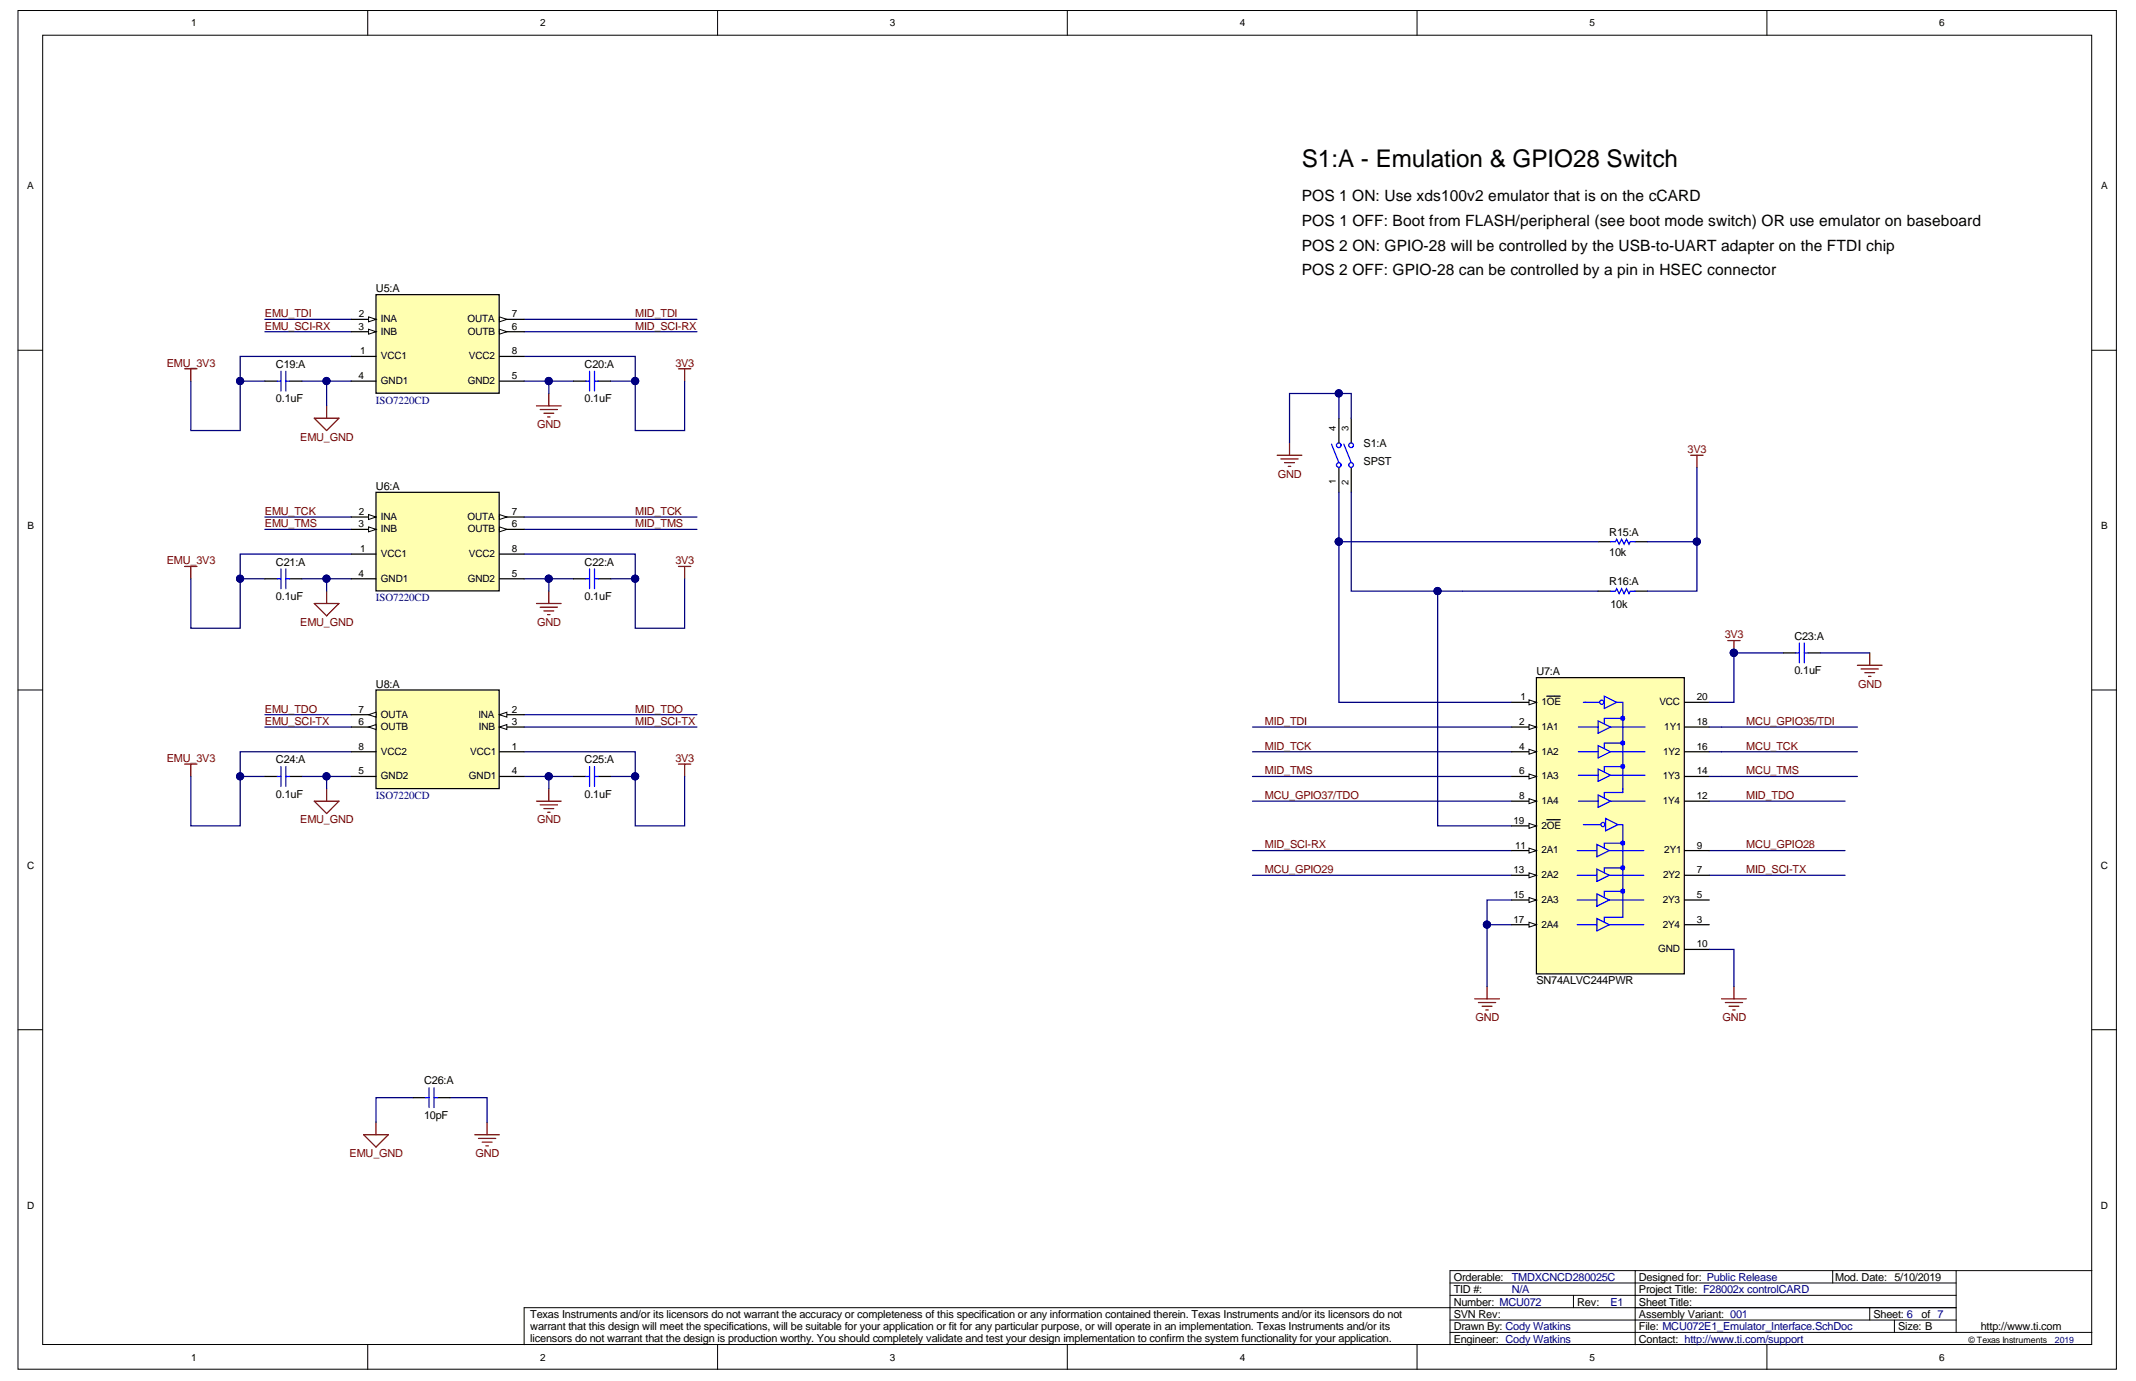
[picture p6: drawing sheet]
<svg xmlns="http://www.w3.org/2000/svg" width="432mm" height="279mm" viewBox="0 0 432 279" stroke-linecap="round" stroke-linejoin="round" font-family="sans-serif">
<g fill="#fff" stroke="#000" stroke-width=".2">
<path d="M3.6 2.1h424.2v274.6h-424.2z"/>
<path d="M8.6 7.1h414.2v264.6h-414.2z"/>
</g>
<g fill="none" stroke="#000" stroke-width=".2">
<path d="M74.3 2.1v5M145.1 2.1v5M215.8 2.1v5M286.5 2.1v5M357.2 2.1v5M3.6 70.8h5M422.9 70.8h5M3.6 139.4h5M422.9 139.4h5M3.6 208.1h5M422.9 208.1h5M293.1 259.2h102.3"/>
<path d="M330.6 256.7h-37.5v15M370.5 256.7v2.5M395.4 256.7v12.5M422.9 256.7h-92.3v15M74.3 271.7v5M145.1 271.7v5M215.8 271.7v5M286.5 271.7v5M293.1 269.2h129.8M293.1 266.7h102.3M293.1 261.7h102.3M318.1 261.7v2.5"/>
<path d="M357.2 271.7v5M378 264.2v2.5M383 266.7v2.5M395.4 264.2h-289.4v7.5"/>
</g>
<g fill="none" stroke="#800000" stroke-width=".25">
<path d="M37.3 74.5h2.5M38.6 74.5v2.5M110.9 79.5v2.5M137.2 74.5h2.4M138.4 74.5v2.5M63.5 84.5h5l-2.5 2.5zM66 82v2.5M108.5 82h4.9M109.2 82.8h3.5M109.9 83.5h2M110.7 84.3h.5M258.2 92h5"/>
<path d="M258.9 92.7h3.5M259.7 93.5h2M260.4 94.2h.5M260.7 89.5v2.5M341.8 92h2.5M343 92v2.5M37.3 114.5h2.5M38.6 114.5v2.5M66 119.4v2.5M110.9 119.4v2.5M137.2 114.5h2.4M138.4 114.5v2.5"/>
<path d="M63.5 121.9h5l-2.5 2.5zM108.5 121.9h4.9M109.2 122.7h3.5M109.9 123.4h2M110.7 124.2h.5M37.3 154.4h2.5M38.6 154.4v2.5M66 159.4v2.5M110.9 159.4v2.5M137.2 154.4h2.4M138.4 154.4v2.5M63.5 161.9h5l-2.5 2.5z"/>
<path d="M108.5 161.9h4.9M109.2 162.6h3.5M109.9 163.4h2M110.7 164.1h.5M300.6 199.3v2.5M298.1 201.8h5M298.9 202.6h3.5M299.6 203.3h2M300.4 204.1h.5M73.5 229.3h5l-2.5 2.5zM76 226.8v2.5M96 229.3h5"/>
<path d="M96.7 230h3.5M97.5 230.8h2M98.2 231.5h.5M98.5 226.8v2.5"/>
</g>
<g fill="none" stroke="#000080" stroke-width=".25">
<path d="M48.6 77h4.9M53.5 64.5h17.5M53.5 67h17.5M61 77h5M71 77h-5v5M71 72h-22.4v15h-10v-10M106 77h4.9v2.5M106 72h22.4v15h10v-10M106 64.5h34.9M106 67h34.9M110.9 77h5M123.4 77h5"/>
<path d="M270.7 79.5h2.5v5M270.7 84.5v-5h-10v10M273.2 99.5v19.9h49.9M343 94.5v15h-9.9M48.6 117h4.9M53.5 104.5h17.5M53.5 107h17.5M61 117h5M71 117h-5v2.4M71 112h-22.4v14.9h-10v-9.9M106 117h4.9v2.4M106 112h22.4v14.9h10v-9.9"/>
<path d="M106 104.5h34.9M106 107h34.9M110.9 117h5M123.4 117h5M270.7 109.5h52.4M290.6 119.4v47.5h15M343 109.5v9.9h-9.9M48.6 156.9h4.9M53.5 144.4h17.5M53.5 146.9h17.5M61 156.9h5M71 151.9h-22.4v15h-10v-10"/>
<path d="M71 156.9h-5v2.5M106 156.9h4.9v2.5M106 151.9h22.4v15h10v-10M106 144.4h34.9M106 146.9h34.9M110.9 156.9h5M123.4 156.9h5M253.2 146.9h52.4M253.2 151.9h52.4M253.2 156.9h52.4M348 146.9h27.5M348 151.9h27.5"/>
<path d="M348 156.9h27.5M253.2 176.9h52.4M253.2 171.9h52.4M253.2 161.9h52.4M345.5 176.9h27.5M345.5 171.9h27.5M345.5 161.9h27.5M305.6 186.8h-5v12.5M305.6 181.9h-5v4.9M83.5 221.8h-7.5v5M91 221.8h7.5v5"/>
</g>
<g fill="#000080" stroke="#000080" stroke-width=".2">
<circle cx="66" cy="77" r=".72"/>
<circle cx="66" cy="116.9" r=".72"/>
<circle cx="48.5" cy="77" r=".72"/>
<circle cx="48.5" cy="116.9" r=".72"/>
<circle cx="48.5" cy="156.9" r=".72"/>
<circle cx="66" cy="156.9" r=".72"/>
<circle cx="110.9" cy="77" r=".72"/>
<circle cx="110.9" cy="116.9" r=".72"/>
<circle cx="110.9" cy="156.9" r=".72"/>
<circle cx="128.4" cy="77" r=".72"/>
<circle cx="128.4" cy="116.9" r=".72"/>
<circle cx="128.4" cy="156.9" r=".72"/>
<circle cx="300.6" cy="186.8" r=".72"/>
<circle cx="290.6" cy="119.4" r=".72"/>
<circle cx="270.6" cy="79.5" r=".72"/>
<circle cx="270.6" cy="109.4" r=".72"/>
<circle cx="343" cy="109.4" r=".72"/>
</g>
<g fill="none" stroke="#000" stroke-width=".25">
<path d="M53.5 77h2.5M58.5 77h2.5M115.9 77h2.5M120.9 77h2.5M270.7 84.5v5M270.7 94.5v5M273.2 84.5v5M273.2 94.5v5M53.5 117h2.5M58.5 117h2.5M115.9 117h2.5M120.9 117h2.5"/>
<path d="M323.1 109.5h2.5M323.1 119.4h2.5M330.6 109.5h2.5M330.6 119.4h2.5M53.5 156.9h2.5M58.5 156.9h2.5M115.9 156.9h2.5M120.9 156.9h2.5"/>
</g>
<g fill="none" stroke="#00f" stroke-width=".25">
<path d="M56 77h.8M56.8 75v4M57.8 77h.7M57.8 75v4M118.4 77h.8M119.2 75v4M120.2 75v4M120.2 77h.7M269.2 89.7l1.5 3.8M271.7 89.7l1.5 3.8M56 117h.8M56.8 115v4"/>
<path d="M57.8 117h.7M57.8 115v4M118.4 117h.8M119.2 115v4M120.2 115v4M120.2 117h.7M325.6 109.5h1l.2-.5 .5 1 .5-1 .5 1 .5-1 .5 1 .3-.5h1M325.6 119.4h1l.2-.4 .5 .9 .5-.9 .5 .9 .5-.9 .5 .9 .3-.5h1M56 156.9h.8M56.8 154.9v4M57.8 156.9h.7M57.8 154.9v4"/>
<path d="M118.4 156.9h.8M119.2 154.9v4M120.2 154.9v4M120.2 156.9h.7"/>
<circle cx="270.6" cy="90" r=".47"/>
<circle cx="270.6" cy="94" r=".47"/>
<circle cx="273.1" cy="90" r=".47"/>
<circle cx="273.1" cy="94" r=".47"/>
</g>
<path d="M76 139.4h24.9v19.9h-24.9z" fill="#ffffb0" stroke="#000" stroke-width=".25"/>
<path d="M101 151.9h5M101 144.4h5" fill="none" stroke="#000" stroke-width=".25"/>
<path d="M101 144.4l1.5-.5v1z" fill="#fff"/>
<path d="M101 144.4l1.5-.5v1z" fill="none" stroke="#000" stroke-width=".2"/>
<path d="M101 146.9h5" fill="none" stroke="#000" stroke-width=".25"/>
<path d="M101 146.9l1.5-.5v1z" fill="#fff"/>
<path d="M101 146.9l1.5-.5v1z" fill="none" stroke="#000" stroke-width=".2"/>
<path d="M71 156.9h5M71 146.9h5M101 156.9h5" fill="none" stroke="#000" stroke-width=".25"/>
<path d="M74.5 146.9l1.5-.5v1z" fill="#fff"/>
<path d="M74.5 146.9l1.5-.5v1z" fill="none" stroke="#000" stroke-width=".2"/>
<path d="M71 144.4h5" fill="none" stroke="#000" stroke-width=".25"/>
<path d="M74.5 144.4l1.5-.5v1z" fill="#fff"/>
<path d="M74.5 144.4l1.5-.5v1z" fill="none" stroke="#000" stroke-width=".2"/>
<path d="M71 151.9h5" fill="none" stroke="#000" stroke-width=".25"/>
<path d="M76 99.5h24.9v19.9h-24.9z" fill="#ffffb0" stroke="#000" stroke-width=".25"/>
<path d="M71 112h5M71 104.5h5" fill="none" stroke="#000" stroke-width=".25"/>
<path d="M74.5 104l1.5 .5-1.5 .5z" fill="#fff"/>
<path d="M74.5 104l1.5 .5-1.5 .5z" fill="none" stroke="#000" stroke-width=".2"/>
<path d="M71 107h5" fill="none" stroke="#000" stroke-width=".25"/>
<path d="M74.5 106.5l1.5 .5-1.5 .5z" fill="#fff"/>
<path d="M74.5 106.5l1.5 .5-1.5 .5z" fill="none" stroke="#000" stroke-width=".2"/>
<path d="M71 117h5M101 117h5M101 107h5" fill="none" stroke="#000" stroke-width=".25"/>
<path d="M101 106.5l1.5 .5-1.5 .5z" fill="#fff"/>
<path d="M101 106.5l1.5 .5-1.5 .5z" fill="none" stroke="#000" stroke-width=".2"/>
<path d="M101 104.5h5" fill="none" stroke="#000" stroke-width=".25"/>
<path d="M101 104l1.5 .5-1.5 .5z" fill="#fff"/>
<path d="M101 104l1.5 .5-1.5 .5z" fill="none" stroke="#000" stroke-width=".2"/>
<path d="M101 112h5" fill="none" stroke="#000" stroke-width=".25"/>
<path d="M76 59.5h24.9v20h-24.9z" fill="#ffffb0" stroke="#000" stroke-width=".25"/>
<path d="M71 72h5M71 64.5h5" fill="none" stroke="#000" stroke-width=".25"/>
<path d="M74.5 64l1.5 .5-1.5 .5z" fill="#fff"/>
<path d="M74.5 64l1.5 .5-1.5 .5z" fill="none" stroke="#000" stroke-width=".2"/>
<path d="M71 67h5" fill="none" stroke="#000" stroke-width=".25"/>
<path d="M74.5 66.5l1.5 .5-1.5 .5z" fill="#fff"/>
<path d="M74.5 66.5l1.5 .5-1.5 .5z" fill="none" stroke="#000" stroke-width=".2"/>
<path d="M71 77h5M101 77h5M101 67h5" fill="none" stroke="#000" stroke-width=".25"/>
<path d="M101 66.5l1.5 .5-1.5 .5z" fill="#fff"/>
<path d="M101 66.5l1.5 .5-1.5 .5z" fill="none" stroke="#000" stroke-width=".2"/>
<path d="M101 64.5h5" fill="none" stroke="#000" stroke-width=".25"/>
<path d="M101 64l1.5 .5-1.5 .5z" fill="#fff"/>
<path d="M101 64l1.5 .5-1.5 .5z" fill="none" stroke="#000" stroke-width=".2"/>
<path d="M101 72h5" fill="none" stroke="#000" stroke-width=".25"/>
<path d="M270.7 99.5v42.4h34.9" fill="none" stroke="#000080" stroke-width=".25"/>
<circle cx="270.6" cy="109.4" r=".72" fill="#000080" stroke="#000080" stroke-width=".2"/>
<path d="M310.6 136.9h29.9v59.9h-29.9z" fill="#ffffb0" stroke="#000" stroke-width=".25"/>
<path d="M305.6 141.9h5" fill="none" stroke="#000" stroke-width=".25"/>
<path d="M309.1 141.4l1.5 .5-1.5 .5z" fill="#fff"/>
<path d="M309.1 141.4l1.5 .5-1.5 .5z" fill="none" stroke="#000" stroke-width=".2"/>
<path d="M305.6 146.9h5M312.7 140.7h1.5M314.2 140.7h1.2" fill="none" stroke="#000" stroke-width=".25"/>
<path d="M309.1 146.4l1.5 .5-1.5 .5z" fill="#fff"/>
<path d="M309.1 146.4l1.5 .5-1.5 .5z" fill="none" stroke="#000" stroke-width=".2"/>
<path d="M305.6 151.9h5M340.5 186.8h5" fill="none" stroke="#000" stroke-width=".25"/>
<path d="M309.1 151.4l1.5 .5-1.5 .5z" fill="#fff"/>
<path d="M309.1 151.4l1.5 .5-1.5 .5z" fill="none" stroke="#000" stroke-width=".2"/>
<path d="M305.6 156.9h5M340.5 181.9h5" fill="none" stroke="#000" stroke-width=".25"/>
<path d="M309.1 156.4l1.5 .5-1.5 .5z" fill="#fff"/>
<path d="M309.1 156.4l1.5 .5-1.5 .5z" fill="none" stroke="#000" stroke-width=".2"/>
<path d="M305.6 161.9h5M340.5 176.9h5" fill="none" stroke="#000" stroke-width=".25"/>
<path d="M309.1 161.4l1.5 .5-1.5 .5z" fill="#fff"/>
<path d="M309.1 161.4l1.5 .5-1.5 .5z" fill="none" stroke="#000" stroke-width=".2"/>
<path d="M305.6 171.9h5M340.5 171.9h5M340.5 191.8h5" fill="none" stroke="#000" stroke-width=".25"/>
<path d="M309.1 171.4l1.5 .5-1.5 .5z" fill="#fff"/>
<path d="M309.1 171.4l1.5 .5-1.5 .5z" fill="none" stroke="#000" stroke-width=".2"/>
<path d="M305.6 176.9h5M340.5 161.9h5" fill="none" stroke="#000" stroke-width=".25"/>
<path d="M309.1 176.4l1.5 .5-1.5 .5z" fill="#fff"/>
<path d="M309.1 176.4l1.5 .5-1.5 .5z" fill="none" stroke="#000" stroke-width=".2"/>
<path d="M340.5 156.9h5M305.6 181.9h5" fill="none" stroke="#000" stroke-width=".25"/>
<path d="M309.1 181.4l1.5 .5-1.5 .5z" fill="#fff"/>
<path d="M309.1 181.4l1.5 .5-1.5 .5z" fill="none" stroke="#000" stroke-width=".2"/>
<path d="M340.5 151.9h5M305.6 186.8h5" fill="none" stroke="#000" stroke-width=".25"/>
<path d="M309.1 186.4l1.5 .4-1.5 .5z" fill="#fff"/>
<path d="M309.1 186.4l1.5 .4-1.5 .5z" fill="none" stroke="#000" stroke-width=".2"/>
<path d="M340.5 146.9h5M305.6 166.9h5" fill="none" stroke="#000" stroke-width=".25"/>
<path d="M309.1 166.4l1.5 .5-1.5 .5z" fill="#fff"/>
<path d="M309.1 166.4l1.5 .5-1.5 .5z" fill="none" stroke="#000" stroke-width=".2"/>
<path d="M360.5 131.9h2.5M365.5 131.9h2.5M340.5 141.9h5M312.7 165.6h1.5M314.2 165.6h1.2M83.5 221.8h2.5M88.5 221.8h2.5" fill="none" stroke="#000" stroke-width=".25"/>
<g fill="none" stroke="#00f" stroke-width=".25">
<path d="M363 131.9h.7M363.7 129.9v4M364.7 129.9v4M364.7 131.9h.8M319.1 146.9h4M319.1 151.9h4M319.1 156.6h4M320.1 141.9h3.2M323.1 145.7l2.5 1.2-2.5 1.3zM323.1 150.7l2.5 1.2-2.5 1.2zM323.1 155.4l2.5 1.2-2.5 1.3zM324.3 140.7l2.5 1.2-2.5 1.3z"/>
<path d="M325.6 146.9h7M325.6 151.9h7M325.6 156.6h7M326.8 141.9h1.3v18.2h-3.8v1M328.1 145.2h-3.8v1M328.1 150.2h-3.8v1M328.1 154.9h-3.8v1M318.8 171.9h4M318.8 176.9h4M319.1 161.9h4M320.1 166.6h3.5M322.8 170.6l2.5 1.3-2.5 1.2z"/>
<path d="M322.8 175.6l2.5 1.3-2.5 1.2zM323.1 160.6l2.5 1.3-2.5 1.2zM324.6 165.4l2.5 1.2-2.5 1.3zM325.3 171.9h7M325.3 176.9h7M325.6 161.9h7M327.1 166.6h1v18.8h-3.8v1M328.1 170.4h-3.8v1M328.1 175.4h-3.8v1M318.8 181.9h4M318.8 186.8h4M322.8 180.6l2.5 1.3-2.5 1.2z"/>
<path d="M322.8 185.6l2.5 1.2-2.5 1.3zM325.3 181.9h7M325.3 186.8h7M328.1 180.1h-3.8v1M86.7 219.8v4M87.7 219.8v4M86 221.8h.7M87.7 221.8h.8"/>
<circle cx="323.8" cy="141.9" r=".42"/>
<circle cx="324" cy="166.6" r=".42"/>
</g>
<g fill="none" stroke="#00f" stroke-width=".75">
<circle cx="328" cy="150.1" r=".12"/>
<circle cx="328" cy="145.1" r=".12"/>
<circle cx="328" cy="154.9" r=".12"/>
<circle cx="328" cy="170.3" r=".12"/>
<circle cx="328" cy="175.3" r=".12"/>
<circle cx="328" cy="180.1" r=".12"/>
</g>
<path d="M349.3 129.4h2.5M350.5 129.4v2.5M375.5 134.4h5M376.2 135.2h3.5M377 135.9h2M377.7 136.7h.5M378 131.9v2.5M350.5 199.3v2.5M348 201.8h5M348.8 202.6h3.5M349.5 203.3h2M350.3 204.1h.5" fill="none" stroke="#800000" stroke-width=".25"/>
<circle cx="350.5" cy="131.9" r=".72" fill="#000080" stroke="#000080" stroke-width=".2"/>
<path d="M360.5 131.9h-10v10h-5M368 131.9h10M345.5 146.9h2.5M345.5 151.9h2.5M345.5 156.9h2.5M345.5 191.8h5v7.5" fill="none" stroke="#000080" stroke-width=".25"/>
<text font-size="4.9" x="263.2" y="33.8">S1:A - Emulation &amp; GPIO28 Switch</text>
<g font-size="3.1">
<text x="263.2" y="40.6">POS 1 ON: Use xds100v2 emulator that is on the cCARD</text>
<text x="263.2" y="45.6">POS 1 OFF: Boot from FLASH/peripheral (see boot mode switch) OR use emulator on baseboard</text>
<text x="263.2" y="50.6">POS 2 ON: GPIO-28 will be controlled by the USB-to-UART adapter on the FTDI chip</text>
<text x="263.2" y="55.6">POS 2 OFF: GPIO-28 can be controlled by a pin in HSEC connector</text>
</g>
<g font-size="2.2">
<text x="76" y="59.1">U5:A</text>
<text x="55.8" y="74.3">C19:A</text>
<text x="118.2" y="74.3">C20:A</text>
<text x="55.8" y="81.3">0.1uF</text>
<text x="118.2" y="81.3">0.1uF</text>
<text x="275.7" y="94.1">SPST</text>
<text x="275.7" y="90.3">S1:A</text>
<text x="76" y="99">U6:A</text>
<text x="325.3" y="112.3">10k</text>
<text x="325.3" y="108.3">R15:A</text>
<text x="55.8" y="114.3">C21:A</text>
<text x="118.2" y="114.3">C22:A</text>
<text x="325.3" y="118.3">R16:A</text>
<text x="55.8" y="121.3">0.1uF</text>
<text x="118.2" y="121.3">0.1uF</text>
<text x="325.6" y="122.8">10k</text>
<text x="362.8" y="129.2">C23:A</text>
<text x="310.6" y="136.5">U7:A</text>
<text x="362.8" y="136.2">0.1uF</text>
<text x="76" y="139">U8:A</text>
<text x="55.8" y="154.2">C24:A</text>
<text x="118.2" y="154.2">C25:A</text>
<text x="55.8" y="161.2">0.1uF</text>
<text x="118.2" y="161.2">0.1uF</text>
<text x="310.6" y="198.9">SN74ALVC244PWR</text>
<text x="85.7" y="219.1">C26:A</text>
<text x="85.7" y="226.1">10pF</text>
<text x="293.9" y="263.8">Number: MCU072</text>
<text x="293.9" y="261.3">TID #:</text>
<text x="293.9" y="258.8">Orderable:</text>
<text x="318.8" y="263.8">Rev:</text>
<text x="331.3" y="263.8">Sheet Title:</text>
<text x="331.3" y="261.3">Project Title: F28002x controlCARD</text>
<text x="331.3" y="258.8">Designed for: Public Release</text>
<text x="371" y="258.8">Mod. Date: 5/10/2019</text>
<text x="107.2" y="266.2">Texas Instruments and/or its licensors do not warrant the accuracy or completeness of this specification or any information contained therein. Texas Instruments and/or its licensors do not</text>
<text x="107.2" y="268.7">warrant that this design will meet the specifications, will be suitable for your application or fit for any particular purpose, or will operate in an implementation. Texas Instruments and/or its</text>
<text x="293.9" y="268.8">Drawn By: Cody Watkins</text>
<text x="293.9" y="266.3">SVN Rev:</text>
<text x="331.3" y="268.8">File: MCU072E1_Emulator_Interface.SchDoc</text>
<text x="331.3" y="266.3">Assembly Variant: 001</text>
<text x="378.7" y="266.3">Sheet: 6</text>
<text x="383.7" y="268.8">Size: B</text>
<text x="388.5" y="266.3">of 7</text>
<text x="400.4" y="268.8">http://www.ti.com</text>
<text x="107.2" y="271.1">licensors do not warrant that the design is production worthy. You should completely validate and test your design implementation to confirm the system functionality for your application.</text>
<text x="293.9" y="271.3">Engineer: Cody Watkins</text>
<text x="331.3" y="271.3">Contact: http://www.ti.com/support</text>
</g>
<g font-size="2.2" fill="#800000">
<text x="53.5" y="64.1">EMU_TDI</text>
<text x="128.4" y="64.1">MID_TDI</text>
<text x="53.5" y="66.6">EMU_SCI-RX</text>
<text x="128.4" y="66.6">MID_SCI-RX</text>
<text x="33.7" y="74.1">EMU_3V3</text>
<text x="136.5" y="74.1">3V3</text>
<text x="60.7" y="89">EMU_GND</text>
<text x="108.6" y="86.5">GND</text>
<text x="341.2" y="91.6">3V3</text>
<text x="258.3" y="96.5">GND</text>
<text x="53.5" y="104">EMU_TCK</text>
<text x="53.5" y="106.5">EMU_TMS</text>
<text x="128.4" y="104">MID_TCK</text>
<text x="128.4" y="106.5">MID_TMS</text>
<text x="33.7" y="114">EMU_3V3</text>
<text x="136.5" y="114">3V3</text>
<text x="60.7" y="126.5">EMU_GND</text>
<text x="108.6" y="126.5">GND</text>
<text x="348.7" y="129">3V3</text>
<text x="53.5" y="144">EMU_TDO</text>
<text x="128.4" y="144">MID_TDO</text>
<text x="375.6" y="138.9">GND</text>
<text x="53.5" y="146.5">EMU_SCI-TX</text>
<text x="128.4" y="146.5">MID_SCI-TX</text>
<text x="255.7" y="146.5">MID_TDI</text>
<text x="353" y="146.5">MCU_GPIO35/TDI</text>
<text x="33.7" y="154">EMU_3V3</text>
<text x="136.5" y="154">3V3</text>
<text x="255.7" y="151.5">MID_TCK</text>
<text x="353" y="151.5">MCU_TCK</text>
<text x="255.7" y="156.5">MID_TMS</text>
<text x="255.7" y="161.5">MCU_GPIO37/TDO</text>
<text x="353" y="161.5">MID_TDO</text>
<text x="353" y="156.5">MCU_TMS</text>
<text x="60.7" y="166.4">EMU_GND</text>
<text x="108.6" y="166.4">GND</text>
<text x="255.7" y="171.4">MID_SCI-RX</text>
<text x="353" y="171.4">MCU_GPIO28</text>
<text x="255.7" y="176.4">MCU_GPIO29</text>
<text x="353" y="176.4">MID_SCI-TX</text>
<text x="298.3" y="206.3">GND</text>
<text x="348.2" y="206.3">GND</text>
<text x="70.7" y="233.8">EMU_GND</text>
<text x="96.1" y="233.8">GND</text>
</g>
<g font-size="2.2" fill="#000080">
<text x="76" y="81.5">ISO7220CD</text>
<text x="76" y="121.5">ISO7220CD</text>
<text x="76" y="161.4">ISO7220CD</text>
<text x="305.6" y="261.3">N/A</text>
<text x="305.6" y="258.8">TMDXCNCD280025C</text>
<text x="325.6" y="263.8">E1</text>
</g>
<g font-size="2">
<text x="38.6" y="5.3">1</text>
<text x="109.2" y="5.3">2</text>
<text x="179.9" y="5.3">3</text>
<text x="250.6" y="5.3">4</text>
<text x="321.3" y="5.3">5</text>
<text x="392" y="5.3">6</text>
<text x="5.5" y="38.3">A</text>
<text x="424.7" y="38.3">A</text>
<text x="72.5" y="64.1">2</text>
<text x="77" y="65.1">INA</text>
<text x="94.5" y="65.1">OUTA</text>
<text x="103.5" y="64.1">7</text>
<text x="72.5" y="66.6">3</text>
<text x="72.8" y="71.6">1</text>
<text x="77" y="67.6">INB</text>
<text x="94.6" y="67.6">OUTB</text>
<text x="103.5" y="66.6">6</text>
<text x="103.5" y="71.6">8</text>
<text x="72.5" y="76.6">4</text>
<text x="77" y="72.6">VCC1</text>
<text x="77" y="77.6">GND1</text>
<text x="94.6" y="77.6">GND2</text>
<text x="94.8" y="72.6">VCC2</text>
<text x="103.5" y="76.6">5</text>
<text x="5.5" y="106.9">B</text>
<text x="72.5" y="106.6">3</text>
<text x="72.5" y="104.1">2</text>
<text x="77" y="105.1">INA</text>
<text x="77" y="107.5">INB</text>
<text x="94.5" y="105.1">OUTA</text>
<text x="94.6" y="107.5">OUTB</text>
<text x="103.5" y="106.6">6</text>
<text x="103.5" y="104.1">7</text>
<text x="424.8" y="106.9">B</text>
<text x="72.8" y="111.5">1</text>
<text x="77" y="112.5">VCC1</text>
<text x="94.8" y="112.5">VCC2</text>
<text x="103.5" y="111.5">8</text>
<text x="72.5" y="116.5">4</text>
<text x="77" y="117.5">GND1</text>
<text x="94.6" y="117.5">GND2</text>
<text x="103.5" y="116.5">5</text>
<text x="72.5" y="144">7</text>
<text x="103.5" y="144">2</text>
<text x="307.4" y="141.5">1</text>
<text x="311.6" y="142.5">1OE</text>
<text x="335.4" y="142.5">VCC</text>
<text x="343" y="141.5">20</text>
<text x="72.5" y="146.5">6</text>
<text x="77" y="147.5">OUTB</text>
<text x="77" y="145">OUTA</text>
<text x="96.7" y="145">INA</text>
<text x="96.8" y="147.5">INB</text>
<text x="103.5" y="146.5">3</text>
<text x="307.1" y="146.5">2</text>
<text x="311.6" y="147.5">1A1</text>
<text x="336.4" y="147.5">1Y1</text>
<text x="343" y="146.5">18</text>
<text x="72.5" y="151.5">8</text>
<text x="77" y="152.5">VCC2</text>
<text x="95" y="152.5">VCC1</text>
<text x="103.5" y="151.5">1</text>
<text x="307.1" y="151.5">4</text>
<text x="311.6" y="152.5">1A2</text>
<text x="336.2" y="152.5">1Y2</text>
<text x="343" y="151.5">16</text>
<text x="72.5" y="156.5">5</text>
<text x="77" y="157.5">GND2</text>
<text x="94.8" y="157.5">GND1</text>
<text x="103.5" y="156.5">4</text>
<text x="307.1" y="156.5">6</text>
<text x="307.1" y="161.5">8</text>
<text x="311.6" y="157.5">1A3</text>
<text x="336.1" y="157.5">1Y3</text>
<text x="343" y="161.5">12</text>
<text x="343" y="156.5">14</text>
<text x="306" y="166.5">19</text>
<text x="311.6" y="162.5">1A4</text>
<text x="311.6" y="167.5">2OE</text>
<text x="336.1" y="162.5">1Y4</text>
<text x="306.3" y="171.5">11</text>
<text x="311.6" y="172.5">2A1</text>
<text x="336.4" y="172.5">2Y1</text>
<text x="343" y="171.5">9</text>
<text x="5.5" y="175.6">C</text>
<text x="306" y="176.4">13</text>
<text x="311.6" y="177.4">2A2</text>
<text x="336.2" y="177.4">2Y2</text>
<text x="343" y="176.4">7</text>
<text x="424.7" y="175.6">C</text>
<text x="306" y="181.4">15</text>
<text x="311.6" y="182.4">2A3</text>
<text x="336.1" y="182.4">2Y3</text>
<text x="343" y="181.4">5</text>
<text x="306" y="186.4">17</text>
<text x="311.6" y="187.4">2A4</text>
<text x="336.1" y="187.4">2Y4</text>
<text x="343" y="186.4">3</text>
<text x="343" y="191.4">10</text>
<text x="335.2" y="192.4">GND</text>
<text x="5.5" y="244.2">D</text>
<text x="424.7" y="244.2">D</text>
<text x="38.6" y="274.9">1</text>
<text x="109.2" y="274.9">2</text>
<text x="179.9" y="274.9">3</text>
<text x="250.6" y="274.9">4</text>
<text x="321.3" y="274.9">5</text>
<text x="392" y="274.9">6</text>
</g>
<g font-size="1.9">
<text x="270.1" y="87" transform="rotate(-90 270.1 87)">4</text>
<text x="272.6" y="87" transform="rotate(-90 272.6 87)">3</text>
<text x="270.1" y="97.8" transform="rotate(-90 270.1 97.8)">1</text>
<text x="272.6" y="98" transform="rotate(-90 272.6 98)">2</text>
</g>
<text font-size="1.8" x="397.9" y="271.3">© Texas Instruments</text>
<text font-size="1.8" fill="#000080" x="415.4" y="271.3">2019</text>
</svg>
